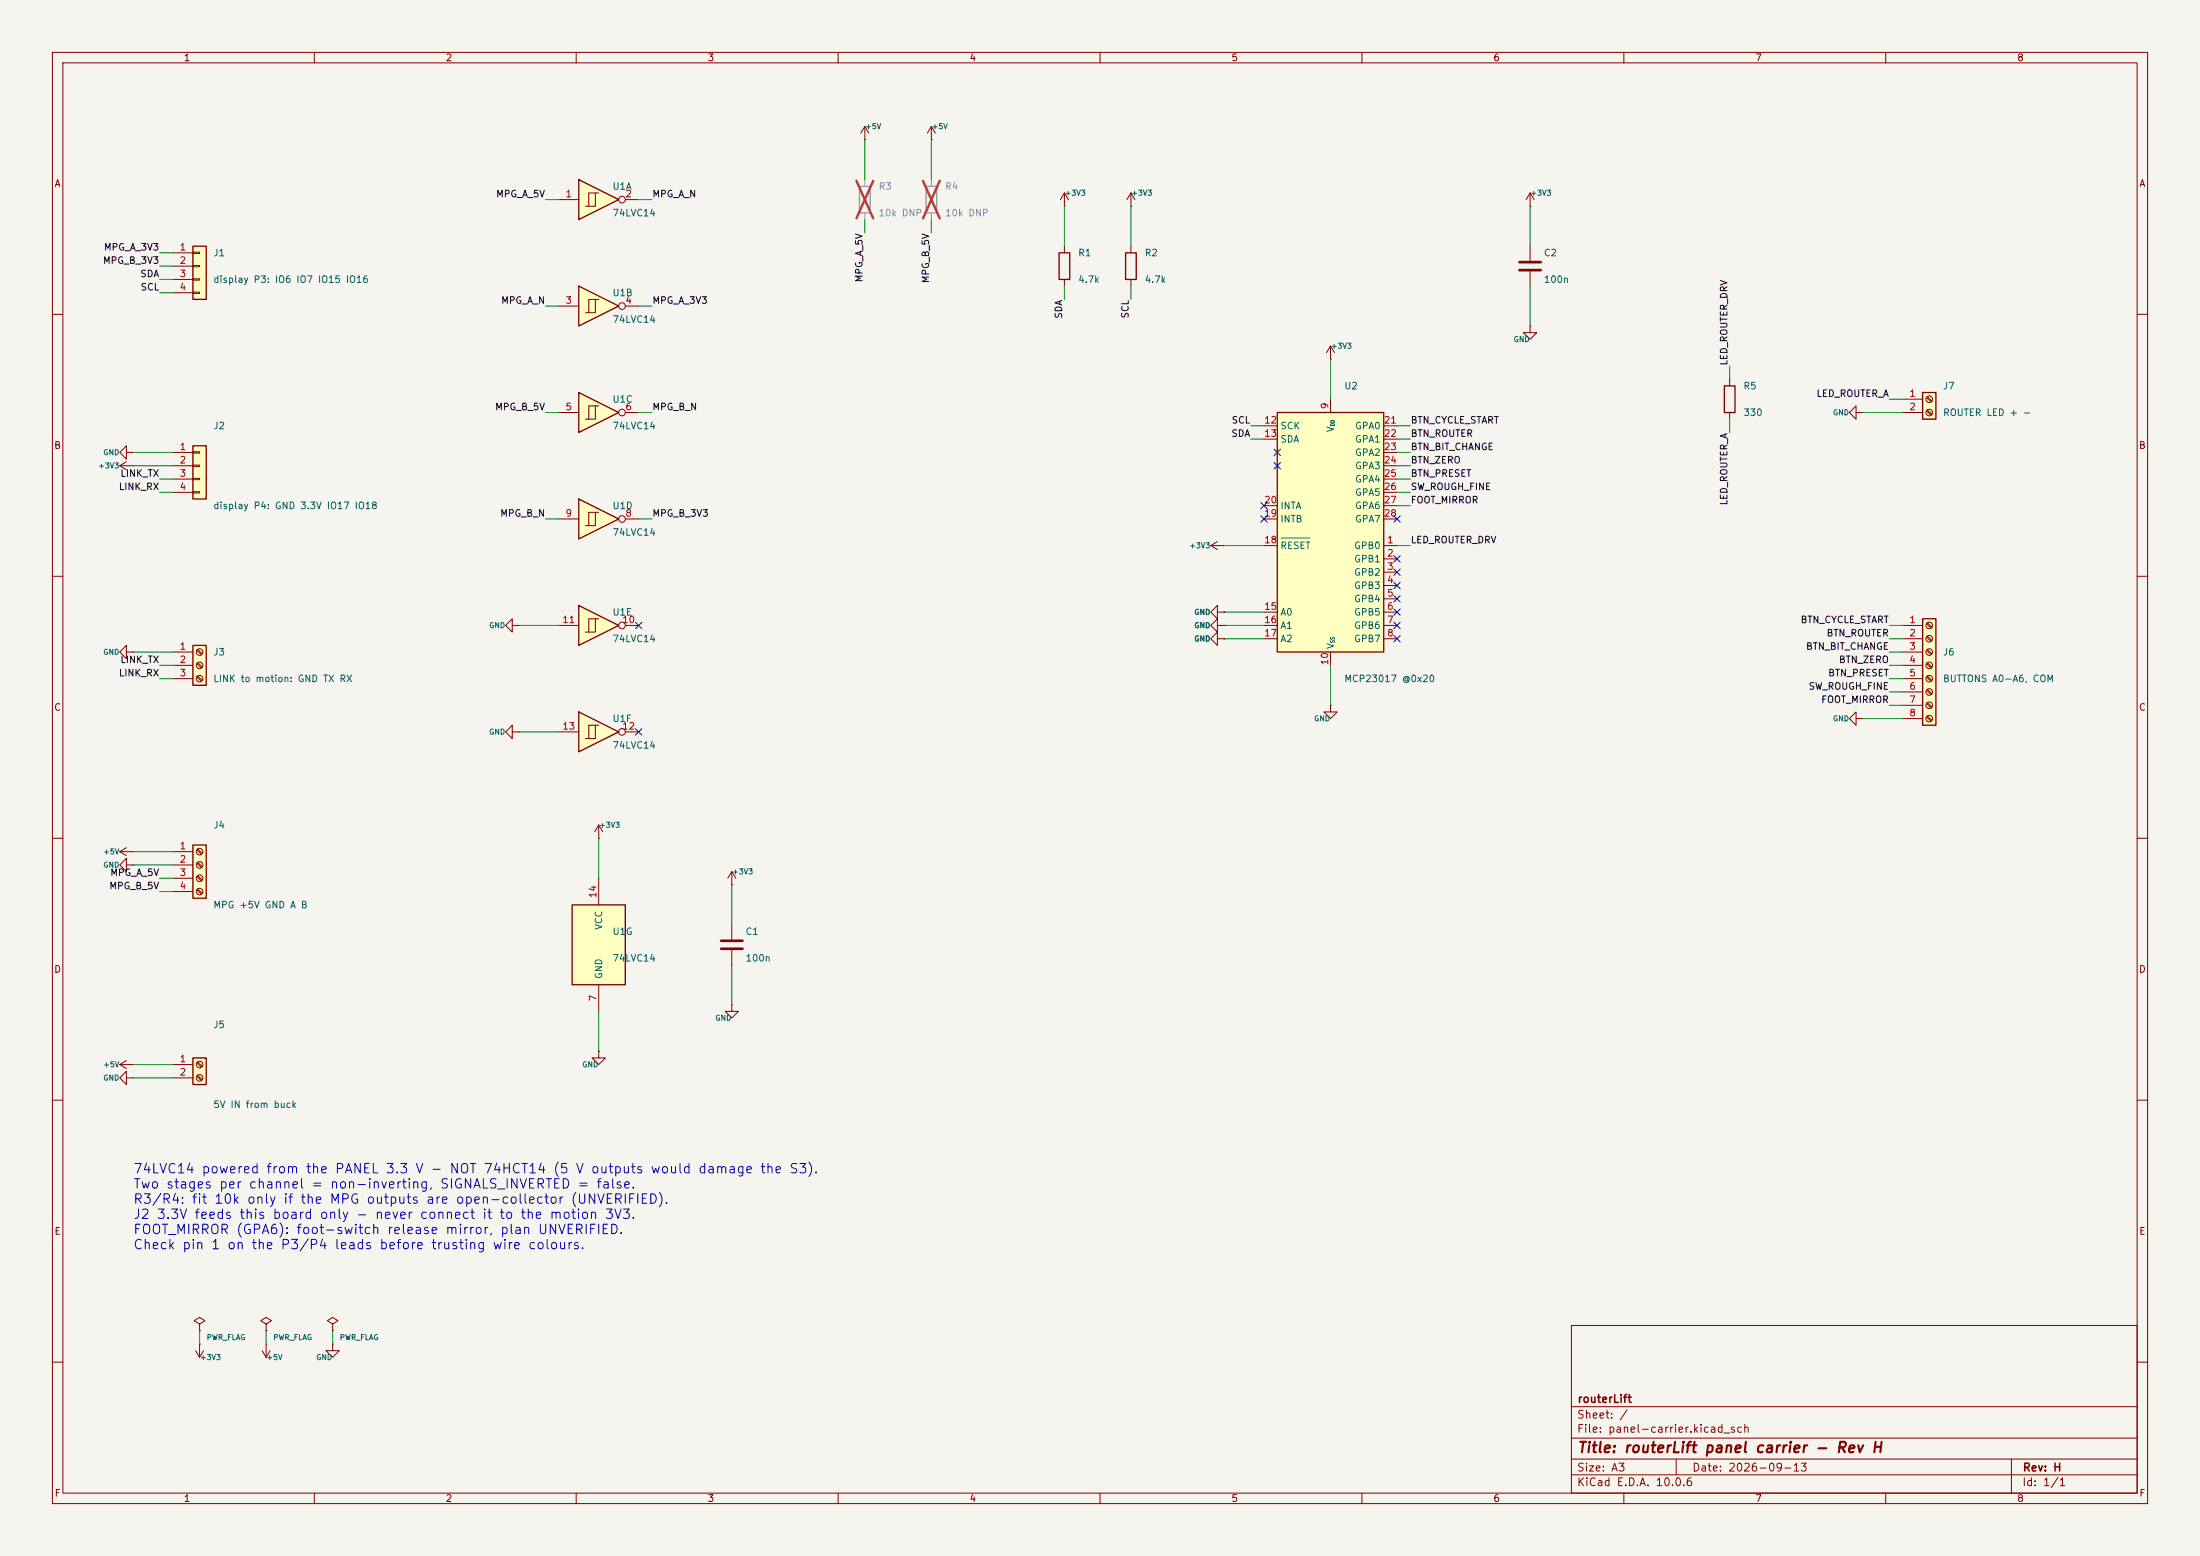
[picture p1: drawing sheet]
<svg xmlns="http://www.w3.org/2000/svg" width="420mm" height="297mm" viewBox="0 0 420 297" stroke-linecap="round" stroke-linejoin="round" font-family="sans-serif">
<path d="M0 0h420v297h-420z" fill="#f5f4ef" stroke="#f5f4ef" stroke-width=".19"/>
<g fill="none" stroke="#840000" stroke-width=".19">
<path d="M10 10h400v277h-400zM12 12h396v273h-396zM60 10v2M110 10v2M160 10v2M210 10v2M260 10v2M310 10v2M360 10v2M10 60h2M254 68.6h.1M254 66l-.8 1.3"/>
<path d="M254 66l.8 1.3M254 66v2.6M408 60h2M10 110h2M408 110h2M10 160h2M408 160h2M10 210h2M408 210h2M300 253h108v32h-108zM10 260h2M300 278.5h108"/>
<path d="M300 274.5h108M300 268.5h108M320 278.5v3M384 278.5v6.5M408 260h2M60 285v2M110 285v2M160 285v2M210 285v2M260 285v2M300 281.5h108M310 285v2"/>
<path d="M360 285v2"/>
</g>
<path d="M110.5 115.6l7.6 3.8-7.6 3.8z" fill="#ffffc2"/>
<path d="M110.5 115.6l7.6 3.8-7.6 3.8z" fill="none" stroke="#840000" stroke-width=".25"/>
<g fill="none" stroke="#840000" stroke-width=".19">
<path d="M22.9 88.9l1.2 .8M22.9 88.9h2.5M24.1 86.4v-1.3l-1.2 1.3 1.2 1.2v-1.2h1.3M24.1 88.1l-1.2 .8M25.4 86.4h.1M25.4 88.9h.1M106.7 119.4h3.8M113.7 118.1h-1.3v2.6M114.3 118.1h-.6v2.6h-1.9M119.4 119.4h2.5M114.3 157.5l-.8 1.3M114.3 157.5l.8 1.3"/>
<path d="M114.3 157.5v2.5M114.3 160h.1M139.7 191.8v1.2h1.3l-1.3 1.3-1.3-1.3h1.3M139.7 191.8h.1M37.3 257.8l.8 1.3M38.1 256.5h.1M38.1 256.5v2.6M38.9 257.8l-.8 1.3M50 257.8l.8 1.3M50.8 256.5h.1M50.8 256.5v2.6M51.6 257.8l-.8 1.3"/>
<path d="M63.5 256.5v1.3h1.3l-1.3 1.3-1.3-1.3h1.3M63.5 256.5h.1"/>
<circle cx="118.7" cy="119.4" r=".63"/>
</g>
<path d="M109.2 172.7h10.2v15.3h-10.2z" fill="#ffffc2"/>
<path d="M109.2 172.7h10.2v15.3h-10.2z" fill="none" stroke="#840000" stroke-width=".25"/>
<g fill="none" stroke="#840000" stroke-width=".19">
<path d="M203.2 39.4h.1M203.2 36.8l-.8 1.3M203.2 36.8l.8 1.3M203.2 36.8v2.6M215.9 39.4h.1M215.9 36.8l-.8 1.3M215.9 36.8l.8 1.3M215.9 36.8v2.6M231.1 104.1l1.3 .8M231.1 104.1h2.6M232.4 119.4v-1.3l-1.3 1.3 1.3 1.3v-1.3h1.3M232.4 116.8v-1.2l-1.3 1.2 1.3 1.3v-1.3h1.3"/>
<path d="M232.4 103.4l-1.3 .7M233.7 104.1h.1M233.7 119.4h.1M233.7 116.8h.1M24.1 124.5v-1.3l-1.2 1.3 1.2 1.2v-1.2h1.3M25.4 124.5h.1M22.9 162.6l1.2 .7M22.9 162.6h2.5M24.1 161.8l-1.2 .8M25.4 162.6h.1M114.3 167.6v5.1M139.7 168.9h.1"/>
<path d="M139.7 166.4l-.8 1.2M139.7 166.4l.8 1.2M139.7 166.4v2.5M114.3 188v5M114.3 200.7v1.2h1.3l-1.3 1.3-1.3-1.3h1.3M114.3 200.7h.1M38.1 252.7l1-.6-1-.6-1 .6 1 .6v1.3M38.1 254h.1M50.8 252.7l1-.6-1-.6-1 .6 1 .6v1.3M50.8 254h.1M63.5 252.7l1-.6-1-.6-1 .6 1 .6v1.3M63.5 254h.1"/>
</g>
<path d="M36.8 201.9h2.6v5.1h-2.6z" fill="#ffffc2"/>
<path d="M36.8 201.9h2.6v5.1h-2.6z" fill="none" stroke="#840000" stroke-width=".25"/>
<g fill="none" stroke="#840000" stroke-width=".19">
<path d="M232.4 121.9v-1.2l-1.3 1.2 1.3 1.3v-1.3h1.3M233.7 121.9h.1M24.1 165.1v-1.3l-1.2 1.3 1.2 1.3v-1.3h1.3M25.4 165.1h.1M22.9 203.2h2.5M22.9 203.2l1.2 .8M24.1 205.7v-1.2l-1.2 1.2 1.2 1.3v-1.3h1.3M24.1 202.4l-1.2 .8M25.4 205.7h.1M25.4 203.2h.1M33 203.2h3.8M33 205.7h3.8"/>
<path d="M37.6 202.9l.8 .8M37.6 205.4l.8 .8M37.7 202.7l.9 .8M37.7 205.2l.9 .9"/>
<circle cx="38.1" cy="203.2" r=".63"/>
<circle cx="38.1" cy="205.7" r=".63"/>
</g>
<path d="M243.8 78.7h20.4v45.8h-20.4z" fill="#ffffc2"/>
<path d="M243.8 78.7h20.4v45.8h-20.4z" fill="none" stroke="#840000" stroke-width=".25"/>
<g fill="none" stroke="#840000" stroke-width=".19">
<path d="M254 76.2v2.5M241.3 81.3h2.5M241.3 83.8h2.5M241.3 99.1h2.5M241.3 96.5h2.5M264.2 81.3h2.5M264.2 83.8h2.5M264.2 99.1h2.5M264.2 96.5h2.5M264.2 86.4h2.5M264.2 88.9h2.5M264.2 91.4h2.5"/>
<path d="M264.2 94h2.5M241.3 104.1h2.5M241.3 116.8h2.5M241.3 119.4h2.5M264.2 104.1h2.5M264.2 106.7h2.5M264.2 109.2h2.5M264.2 111.8h2.5M264.2 114.3h2.5M264.2 116.8h2.5M264.2 119.4h2.5M241.3 121.9h2.5"/>
<path d="M254 134.6v1.3h1.3l-1.3 1.3-1.3-1.3h1.3M254 134.6h.1M254 124.5v2.5M264.2 121.9h2.5"/>
</g>
<path d="M244.6 102.7h5.5" fill="none" stroke="#006464" stroke-width=".19"/>
<path d="M36.8 47h2.6v10.2h-2.6z" fill="#ffffc2"/>
<path d="M36.8 47h2.6v10.2h-2.6z" fill="none" stroke="#840000" stroke-width=".25"/>
<path d="M33 48.3h3.8M33 50.8h3.8M33 53.3h3.8M33 55.9h3.8M36.8 48.1h1.3v.3h-1.3zM36.8 50.7h1.3v.2h-1.3zM36.8 53.2h1.3v.3h-1.3zM36.8 55.8h1.3v.2h-1.3z" fill="none" stroke="#840000" stroke-width=".19"/>
<path d="M36.8 161.3h2.6v10.2h-2.6z" fill="#ffffc2"/>
<path d="M36.8 161.3h2.6v10.2h-2.6z" fill="none" stroke="#840000" stroke-width=".25"/>
<g fill="none" stroke="#840000" stroke-width=".19">
<path d="M292.1 39.4h.1M292.1 36.8l-.8 1.3M292.1 36.8l.8 1.3M292.1 36.8v2.6M33 162.6h3.8M33 165.1h3.8M33 167.6h3.8M33 170.2h3.8M37.6 162.2l.8 .9M37.6 164.8l.8 .8M37.6 167.3l.8 .8M37.6 169.8l.8 .9"/>
<path d="M37.7 162.1l.9 .8M37.7 164.6l.9 .8M37.7 167.1l.9 .9M37.7 169.7l.9 .8"/>
<circle cx="38.1" cy="170.2" r=".63"/>
<circle cx="38.1" cy="165.1" r=".63"/>
<circle cx="38.1" cy="167.6" r=".63"/>
<circle cx="38.1" cy="162.6" r=".63"/>
</g>
<path d="M367 74.9h2.6v5.1h-2.6z" fill="#ffffc2"/>
<path d="M367 74.9h2.6v5.1h-2.6z" fill="none" stroke="#840000" stroke-width=".25"/>
<g fill="none" stroke="#840000" stroke-width=".19">
<path d="M292.1 47v2.8M292.1 51.8v2.8M363.2 76.2h3.8M363.2 78.7h3.8M367.8 75.9l.8 .8M367.8 78.4l.8 .8M367.9 75.7l.9 .8M367.9 78.2l.9 .9"/>
<circle cx="368.3" cy="78.7" r=".63"/>
<circle cx="368.3" cy="76.2" r=".63"/>
</g>
<path d="M290.1 50h4M290.1 51.6h4" fill="none" stroke="#840000" stroke-width=".51"/>
<path d="M110.5 34.3l7.6 3.8-7.6 3.8z" fill="#ffffc2"/>
<path d="M110.5 34.3l7.6 3.8-7.6 3.8z" fill="none" stroke="#840000" stroke-width=".25"/>
<g fill="none" stroke="#840000" stroke-width=".19">
<path d="M106.7 38.1h3.8M113.7 36.8h-1.3v2.6M114.3 36.8h-.6v2.6h-1.9M119.4 38.1h2.5"/>
<circle cx="118.7" cy="38.1" r=".63"/>
</g>
<path d="M110.5 54.6l7.6 3.8-7.6 3.8z" fill="#ffffc2"/>
<path d="M110.5 54.6l7.6 3.8-7.6 3.8z" fill="none" stroke="#840000" stroke-width=".25"/>
<g fill="none" stroke="#840000" stroke-width=".19">
<path d="M177.8 26.7h.1M177.8 24.1l-.8 1.3M177.8 24.1l.8 1.3M177.8 24.1v2.6M106.7 58.4h3.8M113.7 57.2h-1.3v2.5M114.3 57.2h-.6v2.5h-1.9M119.4 58.4h2.5M292.1 62.2v1.3h1.3l-1.3 1.3-1.3-1.3h1.3M292.1 62.2h.1M354.3 78.7v-1.2l-1.2 1.2 1.2 1.3v-1.3h1.3M355.6 78.7h.1"/>
<circle cx="118.7" cy="58.4" r=".63"/>
</g>
<path d="M176.8 35.6h2v5h-2z" fill="none" stroke="#9c9b98" stroke-width=".25"/>
<path d="M177.8 34.3v1.3M177.8 40.6v1.3" fill="none" stroke="#9c9b98" stroke-width=".19"/>
<path d="M176.2 34.5l3.2 7.2M179.4 34.5l-3.2 7.2" fill="none" stroke="#e12e31" stroke-width=".46"/>
<path d="M110.5 74.9l7.6 3.8-7.6 3.9z" fill="#ffffc2"/>
<path d="M110.5 74.9l7.6 3.8-7.6 3.9z" fill="none" stroke="#840000" stroke-width=".25"/>
<g fill="none" stroke="#840000" stroke-width=".19">
<path d="M106.7 78.7h3.8M113.7 77.5h-1.3v2.5M114.3 77.5h-.6v2.5h-1.9M119.4 78.7h2.5M354.3 137.2v-1.3l-1.2 1.3 1.2 1.2v-1.2h1.3M355.6 137.2h.1"/>
<circle cx="118.7" cy="78.7" r=".63"/>
</g>
<path d="M164.1 35.6h2v5h-2z" fill="none" stroke="#9c9b98" stroke-width=".25"/>
<path d="M165.1 34.3v1.3M165.1 40.6v1.3" fill="none" stroke="#9c9b98" stroke-width=".19"/>
<path d="M163.5 34.5l3.2 7.2M166.7 34.5l-3.2 7.2" fill="none" stroke="#e12e31" stroke-width=".46"/>
<path d="M110.5 95.3l7.6 3.8-7.6 3.8z" fill="#ffffc2"/>
<path d="M202.2 48.3h2v5h-2zM214.9 48.3h2v5h-2zM110.5 95.3l7.6 3.8-7.6 3.8z" fill="none" stroke="#840000" stroke-width=".25"/>
<g fill="none" stroke="#840000" stroke-width=".19">
<path d="M165.1 26.7h.1M165.1 24.1l-.8 1.3M165.1 24.1l.8 1.3M165.1 24.1v2.6M203.2 47v1.3M203.2 53.3v1.3M215.9 47v1.3M215.9 53.3v1.3M106.7 99.1h3.8M113.7 97.8h-1.3v2.5M114.3 97.8h-.6v2.5h-1.9M119.4 99.1h2.5"/>
<circle cx="118.7" cy="99.1" r=".63"/>
</g>
<path d="M36.8 85.1h2.6v10.2h-2.6z" fill="#ffffc2"/>
<path d="M36.8 85.1h2.6v10.2h-2.6z" fill="none" stroke="#840000" stroke-width=".25"/>
<path d="M33 86.4h3.8M33 88.9h3.8M33 91.4h3.8M33 94h3.8M36.8 86.2h1.3v.3h-1.3zM36.8 88.8h1.3v.2h-1.3zM36.8 91.3h1.3v.3h-1.3zM36.8 93.9h1.3v.2h-1.3z" fill="none" stroke="#840000" stroke-width=".19"/>
<path d="M36.8 123.2h2.6v7.6h-2.6z" fill="#ffffc2"/>
<path d="M329.2 73.7h2v5h-2zM36.8 123.2h2.6v7.6h-2.6z" fill="none" stroke="#840000" stroke-width=".25"/>
<g fill="none" stroke="#840000" stroke-width=".19">
<path d="M330.2 72.4v1.3M330.2 78.7v1.3M33 124.5h3.8M33 127h3.8M33 129.5h3.8M37.6 124.1l.8 .9M37.6 126.7l.8 .8M37.6 129.2l.8 .8M37.7 124l.9 .8M37.7 126.5l.9 .8M37.7 129l.9 .9M139.7 176.5v2.8"/>
<path d="M139.7 181.4v2.8"/>
<circle cx="38.1" cy="124.5" r=".63"/>
<circle cx="38.1" cy="129.5" r=".63"/>
<circle cx="38.1" cy="127" r=".63"/>
</g>
<path d="M137.7 179.6h4M137.7 181.1h4" fill="none" stroke="#840000" stroke-width=".51"/>
<path d="M110.5 135.9l7.6 3.8-7.6 3.8z" fill="#ffffc2"/>
<path d="M110.5 135.9l7.6 3.8-7.6 3.8z" fill="none" stroke="#840000" stroke-width=".25"/>
<g fill="none" stroke="#840000" stroke-width=".19">
<path d="M97.8 139.7v-1.3l-1.3 1.3 1.3 1.3v-1.3h1.3M99.1 139.7h.1M106.7 139.7h3.8M113.7 138.4h-1.3v2.6M114.3 138.4h-.6v2.6h-1.9M119.4 139.7h2.5"/>
<circle cx="118.7" cy="139.7" r=".63"/>
</g>
<path d="M367 118.1h2.6v20.3h-2.6z" fill="#ffffc2"/>
<path d="M367 118.1h2.6v20.3h-2.6z" fill="none" stroke="#840000" stroke-width=".25"/>
<g fill="none" stroke="#840000" stroke-width=".19">
<path d="M97.8 119.4v-1.3l-1.3 1.3 1.3 1.3v-1.3h1.3M99.1 119.4h.1M233.7 116.8h.1M233.7 119.4h.1M363.2 119.4h3.8M367.8 119l.8 .9M367.9 118.9l.9 .8M233.7 121.9h.1M363.2 121.9h3.8M363.2 124.5h3.8M363.2 127h3.8M363.2 129.5h3.8"/>
<path d="M363.2 132.1h3.8M363.2 134.6h3.8M363.2 137.2h3.8M367.8 121.6l.8 .8M367.8 124.1l.8 .9M367.8 126.7l.8 .8M367.8 129.2l.8 .8M367.8 131.7l.8 .9M367.8 134.3l.8 .8M367.8 136.8l.8 .9M367.9 121.4l.9 .9M367.9 124l.9 .8"/>
<path d="M367.9 126.5l.9 .8M367.9 129l.9 .9M367.9 131.6l.9 .8M367.9 134.1l.9 .9M367.9 136.7l.9 .8"/>
<circle cx="368.3" cy="119.4" r=".63"/>
<circle cx="368.3" cy="134.6" r=".63"/>
<circle cx="368.3" cy="129.5" r=".63"/>
<circle cx="368.3" cy="132.1" r=".63"/>
<circle cx="368.3" cy="124.5" r=".63"/>
<circle cx="368.3" cy="121.9" r=".63"/>
<circle cx="368.3" cy="137.2" r=".63"/>
<circle cx="368.3" cy="127" r=".63"/>
</g>
<g fill="none" stroke="#009600" stroke-width=".19">
<path d="M104.1 38.1h2.6M121.9 38.1h2.6M165.1 26.7v7.6M177.8 26.7v7.6M203.2 39.4v7.6M215.9 39.4v7.6M292.1 39.4v7.6M30.5 53.3h2.5M30.5 55.9h2.5M30.5 50.8h2.5M30.5 48.3h2.5M104.1 58.4h2.6"/>
<path d="M121.9 58.4h2.6M165.1 41.9v2.6M177.8 41.9v2.6M203.2 54.6v2.6M215.9 54.6v2.6M292.1 54.6v7.6M104.1 78.7h2.6M121.9 78.7h2.6M254 68.6v7.6M330.2 69.9v2.5M355.6 78.7h7.6M360.7 76.2h2.5"/>
<path d="M25.4 86.4h7.6M25.4 88.9h7.6M30.5 91.4h2.5M30.5 94h2.5M104.1 99.1h2.6M121.9 99.1h2.6M238.8 81.3h2.5M238.8 83.8h2.5M266.7 81.3h2.5M266.7 83.8h2.5M266.7 86.4h2.5M266.7 88.9h2.5"/>
<path d="M266.7 91.4h2.5M266.7 94h2.5M266.7 96.5h2.5M330.2 80v2.6M99.1 119.4h7.6M233.7 104.1h7.6M233.7 119.4h7.6M233.7 116.8h7.6M266.7 104.1h2.5M360.7 119.4h2.5M25.4 124.5h7.6M30.5 129.5h2.5"/>
<path d="M30.5 127h2.5M99.1 139.7h7.6M233.7 121.9h7.6M254 127v7.6M355.6 137.2h7.6M360.7 129.5h2.5M360.7 121.9h2.5M360.7 124.5h2.5M360.7 127h2.5M360.7 132.1h2.5M360.7 134.6h2.5M25.4 165.1h7.6"/>
<path d="M25.4 162.6h7.6M30.5 170.2h2.5M30.5 167.6h2.5M114.3 160v7.6M139.7 168.9v7.6M114.3 193v7.7M139.7 184.2v7.6M25.4 203.2h7.6M25.4 205.7h7.6M38.1 254v2.5M50.8 254v2.5M63.5 254v2.5"/>
</g>
<g fill="none" stroke="#000084" stroke-width=".19">
<path d="M240.7 98.5l1.2 1.2M240.7 95.9l1.2 1.2M241.9 98.5l-1.2 1.2M241.9 95.9l-1.2 1.2M243.2 88.3l1.2 1.2M243.2 85.8l1.2 1.2M244.4 88.3l-1.2 1.2M244.4 85.8l-1.2 1.2M266.1 98.5l1.2 1.2M267.3 98.5l-1.2 1.2M121.3 118.8l1.2 1.2M122.5 118.8l-1.2 1.2"/>
<path d="M266.1 118.8l1.2 1.2M266.1 116.2l1.2 1.2M266.1 113.7l1.2 1.2M266.1 111.2l1.2 1.2M266.1 108.6l1.2 1.2M266.1 106.1l1.2 1.2M267.3 118.8l-1.2 1.2M267.3 116.2l-1.2 1.2M267.3 113.7l-1.2 1.2M267.3 111.2l-1.2 1.2M267.3 108.6l-1.2 1.2M267.3 106.1l-1.2 1.2"/>
<path d="M121.3 139.1l1.2 1.2M122.5 139.1l-1.2 1.2M266.1 121.3l1.2 1.2M267.3 121.3l-1.2 1.2"/>
</g>
<text font-size="2" fill="#840000" x="301" y="277.8">Title: routerLift panel carrier - Rev H</text>
<g font-size="1.8" fill="#0000c2">
<text x="25.3" y="224.4">74LVC14 powered from the PANEL 3.3 V - NOT 74HCT14 (5 V outputs would damage the S3).</text>
<text x="25.3" y="227.3">Two stages per channel = non-inverting, SIGNALS_INVERTED = false.</text>
<text x="25.3" y="230.2">R3/R4: fit 10k only if the MPG outputs are open-collector (UNVERIFIED).</text>
<text x="25.3" y="233.1">J2 3.3V feeds this board only - never connect it to the motion 3V3.</text>
<text x="25.3" y="236">FOOT_MIRROR (GPA6): foot-switch release mirror, plan UNVERIFIED.</text>
<text x="25.3" y="238.9">Check pin 1 on the P3/P4 leads before trusting wire colours.</text>
</g>
<g font-size="1.5" fill="#840000">
<text x="301" y="268.1">routerLift</text>
<text x="300.9" y="273.8">File: panel-carrier.kicad_sch</text>
<text x="300.9" y="271.1">Sheet: /</text>
<text x="300.9" y="281.2">Size: A3</text>
<text x="322.9" y="281.2">Date: 2026-09-13</text>
<text x="386" y="281.2">Rev: H</text>
<text x="300.9" y="284">KiCad E.D.A. 10.0.6</text>
<text x="385.9" y="284">Id: 1/1</text>
</g>
<g font-size="1.3" fill="#840000">
<text x="35" y="12">1</text>
<text x="85" y="12">2</text>
<text x="135" y="12">3</text>
<text x="185" y="12">4</text>
<text x="235" y="12">5</text>
<text x="285" y="12">6</text>
<text x="335" y="12">7</text>
<text x="385" y="12">8</text>
<text x="10.3" y="36">A</text>
<text x="408.3" y="36">A</text>
<text x="10.2" y="86">B</text>
<text x="408.2" y="86">B</text>
<text x="10.2" y="136">C</text>
<text x="408.2" y="136">C</text>
<text x="10.2" y="186">D</text>
<text x="408.2" y="186">D</text>
<text x="10.3" y="236">E</text>
<text x="408.3" y="236">E</text>
<text x="10.3" y="286">F</text>
<text x="35" y="287">1</text>
<text x="85" y="287">2</text>
<text x="135" y="287">3</text>
<text x="185" y="287">4</text>
<text x="235" y="287">5</text>
<text x="285" y="287">6</text>
<text x="335" y="287">7</text>
<text x="385" y="287">8</text>
<text x="408.3" y="286">F</text>
</g>
<g font-size="1.3" fill="#0f0f0f">
<text x="94.6" y="38">MPG_A_5V</text>
<text x="124.4" y="38">MPG_A_N</text>
<text x="19.5" y="50.7">MPG_B_3V3</text>
<text x="19.7" y="48.1">MPG_A_3V3</text>
<text x="26.7" y="53.2">SDA</text>
<text x="165" y="54" transform="rotate(-90 165 54)">MPG_A_5V</text>
<text x="26.7" y="55.8">SCL</text>
<text x="95.6" y="58.3">MPG_A_N</text>
<text x="124.4" y="58.3">MPG_A_3V3</text>
<text x="177.7" y="54.2" transform="rotate(-90 177.7 54.2)">MPG_B_5V</text>
<text x="203.1" y="60.9" transform="rotate(-90 203.1 60.9)">SDA</text>
<text x="215.8" y="60.9" transform="rotate(-90 215.8 60.9)">SCL</text>
<text x="330.1" y="69.9" transform="rotate(-90 330.1 69.9)">LED_ROUTER_DRV</text>
<text x="346.7" y="76.1">LED_ROUTER_A</text>
<text x="94.4" y="78.6">MPG_B_5V</text>
<text x="124.4" y="78.6">MPG_B_N</text>
<text x="235" y="83.7">SDA</text>
<text x="235" y="81.2">SCL</text>
<text x="269.2" y="83.7">BTN_ROUTER</text>
<text x="269.2" y="81.2">BTN_CYCLE_START</text>
<text x="269.2" y="88.8">BTN_ZERO</text>
<text x="269.2" y="86.2">BTN_BIT_CHANGE</text>
<text x="22.6" y="93.9">LINK_RX</text>
<text x="22.9" y="91.3">LINK_TX</text>
<text x="269.2" y="91.3">BTN_PRESET</text>
<text x="269.2" y="93.9">SW_ROUGH_FINE</text>
<text x="95.4" y="98.9">MPG_B_N</text>
<text x="124.4" y="98.9">MPG_B_3V3</text>
<text x="269.2" y="96.4">FOOT_MIRROR</text>
<text x="330.1" y="96.6" transform="rotate(-90 330.1 96.6)">LED_ROUTER_A</text>
<text x="269.2" y="104">LED_ROUTER_DRV</text>
<text x="343.6" y="119.3">BTN_CYCLE_START</text>
<text x="344.7" y="124.3">BTN_BIT_CHANGE</text>
<text x="348.6" y="121.8">BTN_ROUTER</text>
<text x="22.6" y="129.4">LINK_RX</text>
<text x="22.9" y="126.9">LINK_TX</text>
<text x="345.2" y="132">SW_ROUGH_FINE</text>
<text x="348.9" y="129.4">BTN_PRESET</text>
<text x="351" y="126.9">BTN_ZERO</text>
<text x="347.6" y="134.5">FOOT_MIRROR</text>
<text x="20.9" y="167.5">MPG_A_5V</text>
<text x="20.8" y="170.1">MPG_B_5V</text>
</g>
<g font-size="1.3" fill="#a90000">
<text x="107.9" y="38">1</text>
<text x="119.3" y="38">2</text>
<text x="34.2" y="48.1">1</text>
<text x="34.2" y="50.7">2</text>
<text x="34.2" y="53.2">3</text>
<text x="34.2" y="55.7">4</text>
<text x="107.9" y="58.3">3</text>
<text x="119.3" y="58.3">4</text>
<text x="364.4" y="76.1">1</text>
<text x="107.9" y="78.6">5</text>
<text x="119.3" y="78.6">6</text>
<text x="241.2" y="81.1">12</text>
<text x="241.2" y="83.7">13</text>
<text x="253.9" y="78.2" transform="rotate(-90 253.9 78.2)">9</text>
<text x="264.1" y="81.1">21</text>
<text x="264.1" y="83.7">22</text>
<text x="364.4" y="78.6">2</text>
<text x="34.2" y="86.2">1</text>
<text x="34.2" y="88.8">2</text>
<text x="264.1" y="86.2">23</text>
<text x="264.1" y="88.8">24</text>
<text x="34.2" y="91.3">3</text>
<text x="34.2" y="93.8">4</text>
<text x="264.1" y="91.3">25</text>
<text x="264.1" y="93.8">26</text>
<text x="107.9" y="98.9">9</text>
<text x="119.3" y="98.9">8</text>
<text x="241.2" y="98.9">19</text>
<text x="241.2" y="96.4">20</text>
<text x="264.1" y="96.4">27</text>
<text x="264.1" y="98.9">28</text>
<text x="241.2" y="104">18</text>
<text x="264.7" y="104">1</text>
<text x="264.7" y="106.5">2</text>
<text x="264.7" y="109.1">3</text>
<text x="264.7" y="111.6">4</text>
<text x="107.2" y="119.2">11</text>
<text x="118.7" y="119.2">10</text>
<text x="241.2" y="116.7">15</text>
<text x="241.2" y="119.2">16</text>
<text x="264.7" y="114.2">5</text>
<text x="264.7" y="116.7">6</text>
<text x="264.7" y="119.2">7</text>
<text x="364.4" y="119.2">1</text>
<text x="34.2" y="124.3">1</text>
<text x="241.2" y="121.8">17</text>
<text x="264.7" y="121.8">8</text>
<text x="364.4" y="121.8">2</text>
<text x="364.4" y="124.3">3</text>
<text x="34.2" y="126.9">2</text>
<text x="34.2" y="129.4">3</text>
<text x="253.9" y="127.1" transform="rotate(-90 253.9 127.1)">10</text>
<text x="364.4" y="126.9">4</text>
<text x="364.4" y="129.4">5</text>
<text x="364.4" y="131.9">6</text>
<text x="364.4" y="134.5">7</text>
<text x="364.4" y="137">8</text>
<text x="107.2" y="139.6">13</text>
<text x="118.7" y="139.6">12</text>
<text x="34.2" y="162.4">1</text>
<text x="34.2" y="165">2</text>
<text x="34.2" y="167.5">3</text>
<text x="34.2" y="170">4</text>
<text x="114.2" y="171.5" transform="rotate(-90 114.2 171.5)">14</text>
<text x="114.2" y="191.2" transform="rotate(-90 114.2 191.2)">7</text>
<text x="34.2" y="203.1">1</text>
<text x="34.2" y="205.6">2</text>
</g>
<g font-size="1.3" fill="#006464">
<text x="116.8" y="36.5">U1A</text>
<text x="116.8" y="41.6">74LVC14</text>
<text x="40.6" y="49.2">J1</text>
<text x="205.7" y="49.2">R1</text>
<text x="218.4" y="49.2">R2</text>
<text x="294.6" y="49.2">C2</text>
<text x="40.6" y="54.3">display P3: IO6 IO7 IO15 IO16</text>
<text x="116.8" y="56.8">U1B</text>
<text x="205.7" y="54.3">4.7k</text>
<text x="218.4" y="54.3">4.7k</text>
<text x="294.6" y="54.3">100n</text>
<text x="116.8" y="61.9">74LVC14</text>
<text x="116.8" y="77.2">U1C</text>
<text x="256.5" y="74.6">U2</text>
<text x="332.7" y="74.6">R5</text>
<text x="370.8" y="74.6">J7</text>
<text x="40.6" y="82.2">J2</text>
<text x="116.8" y="82.2">74LVC14</text>
<text x="244.3" y="82.2">SCK</text>
<text x="255" y="82.6" transform="rotate(-90 255 82.6)">V</text>
<text x="258.6" y="82.2">GPA0</text>
<text x="332.7" y="79.7">330</text>
<text x="370.8" y="79.7">ROUTER LED + -</text>
<text x="244.3" y="84.8">SDA</text>
<text x="258.6" y="84.8">GPA1</text>
<text x="258.6" y="87.3">GPA2</text>
<text x="258.6" y="89.9">GPA3</text>
<text x="258.6" y="92.4">GPA4</text>
<text x="258.6" y="94.9">GPA5</text>
<text x="40.6" y="97.5">display P4: GND 3.3V IO17 IO18</text>
<text x="116.8" y="97.5">U1D</text>
<text x="244.3" y="100">INTB</text>
<text x="244.3" y="97.5">INTA</text>
<text x="258.6" y="97.5">GPA6</text>
<text x="258.6" y="100">GPA7</text>
<text x="116.8" y="102.6">74LVC14</text>
<text x="244.3" y="105.1">RESET</text>
<text x="258.4" y="105.1">GPB0</text>
<text x="258.4" y="107.6">GPB1</text>
<text x="258.4" y="110.2">GPB2</text>
<text x="258.4" y="112.7">GPB3</text>
<text x="116.8" y="117.8">U1E</text>
<text x="244.3" y="117.8">A0</text>
<text x="258.4" y="115.3">GPB4</text>
<text x="258.4" y="117.8">GPB5</text>
<text x="40.6" y="125.4">J3</text>
<text x="116.8" y="122.9">74LVC14</text>
<text x="244.3" y="120.3">A1</text>
<text x="244.3" y="122.9">A2</text>
<text x="255" y="124" transform="rotate(-90 255 124)">V</text>
<text x="258.4" y="120.3">GPB6</text>
<text x="258.4" y="122.9">GPB7</text>
<text x="370.8" y="125.4">J6</text>
<text x="40.6" y="130.5">LINK to motion: GND TX RX</text>
<text x="256.5" y="130.5">MCP23017 @0x20</text>
<text x="370.8" y="130.5">BUTTONS A0-A6, COM</text>
<text x="116.8" y="138.1">U1F</text>
<text x="116.8" y="143.2">74LVC14</text>
<text x="40.6" y="158.4">J4</text>
<text x="40.6" y="173.7">MPG +5V GND A B</text>
<text x="115.3" y="177.6" transform="rotate(-90 115.3 177.6)">VCC</text>
<text x="116.8" y="178.8">U1G</text>
<text x="142.2" y="178.8">C1</text>
<text x="116.8" y="183.8">74LVC14</text>
<text x="142.2" y="183.8">100n</text>
<text x="115.3" y="187" transform="rotate(-90 115.3 187)">GND</text>
<text x="40.6" y="196.5">J5</text>
<text x="40.6" y="211.8">5V IN from buck</text>
</g>
<g font-size="1.3" fill="#939391">
<text x="167.6" y="36.5">R3</text>
<text x="167.6" y="41.6">10k DNP</text>
<text x="180.3" y="36.5">R4</text>
<text x="180.3" y="41.6">10k DNP</text>
</g>
<g font-size="1" fill="#006464">
<text x="165.1" y="24.9">+5V</text>
<text x="177.8" y="24.9">+5V</text>
<text x="203.2" y="37.6">+3V3</text>
<text x="215.9" y="37.6">+3V3</text>
<text x="292.1" y="37.6">+3V3</text>
<text x="288.9" y="65.5">GND</text>
<text x="254" y="66.8">+3V3</text>
<text x="349.8" y="79.5">GND</text>
<text x="18.7" y="89.7">+3V3</text>
<text x="19.6" y="87.1">GND</text>
<text x="227" y="104.9">+3V3</text>
<text x="227.9" y="117.6">GND</text>
<text x="19.6" y="125.2">GND</text>
<text x="93.3" y="120.1">GND</text>
<text x="227.9" y="120.1">GND</text>
<text x="227.9" y="122.7">GND</text>
<text x="250.8" y="137.9">GND</text>
<text x="349.8" y="137.9">GND</text>
<text x="93.3" y="140.5">GND</text>
<text x="114.3" y="158.2">+3V3</text>
<text x="19.6" y="163.3">+5V</text>
<text x="19.6" y="165.9">GND</text>
<text x="139.7" y="167.1">+3V3</text>
<text x="136.5" y="195.1">GND</text>
<text x="19.6" y="204">+5V</text>
<text x="111.1" y="204">GND</text>
<text x="19.6" y="206.5">GND</text>
<text x="39.4" y="256">PWR_FLAG</text>
<text x="52.1" y="256">PWR_FLAG</text>
<text x="64.8" y="256">PWR_FLAG</text>
<text x="38.1" y="259.8">+3V3</text>
<text x="50.8" y="259.8">+5V</text>
<text x="60.3" y="259.8">GND</text>
</g>
<g font-size=".8" fill="#006464">
<text x="255" y="81.4" transform="rotate(-90 255 81.4)">DD</text>
<text x="255" y="122.8" transform="rotate(-90 255 122.8)">SS</text>
</g>
</svg>
